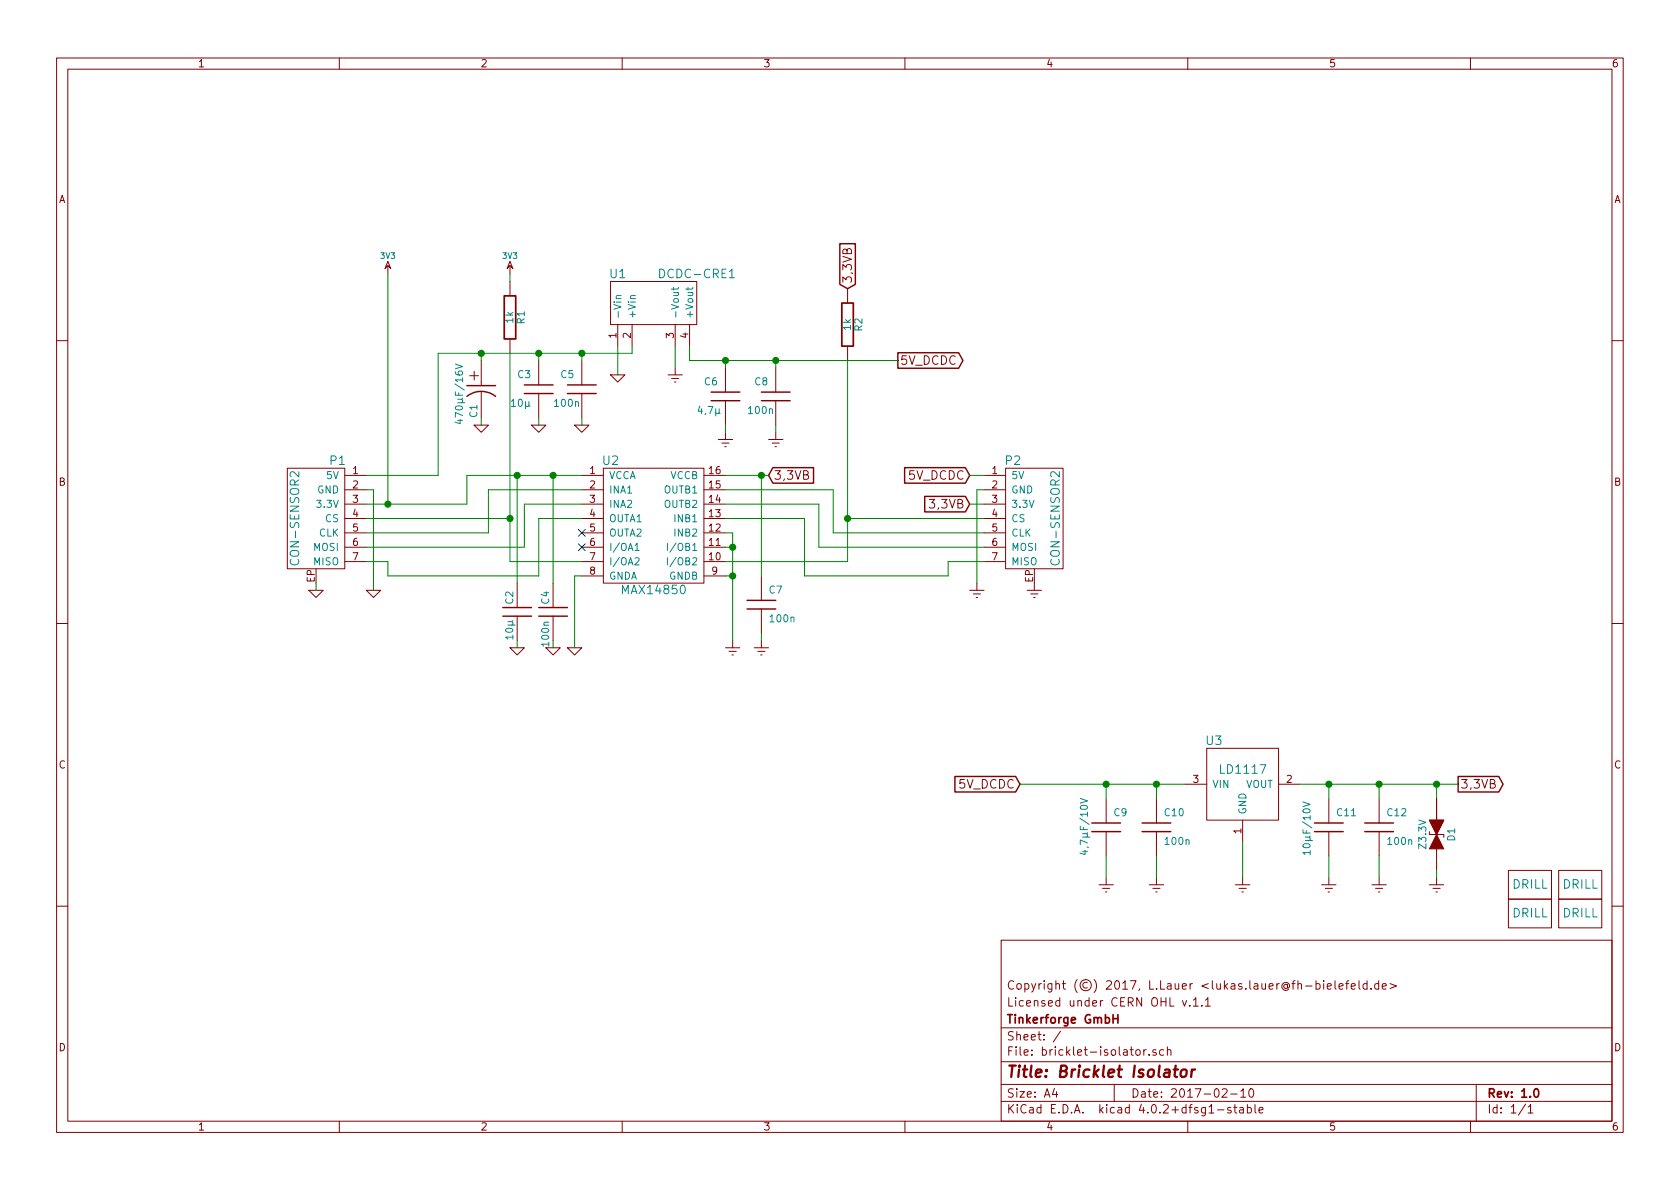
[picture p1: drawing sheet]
<svg xmlns="http://www.w3.org/2000/svg" width="297mm" height="210mm" viewBox="0 0 297 210" stroke-linecap="round" stroke-linejoin="round" font-family="sans-serif">
<g fill="none" stroke="#840000" stroke-width=".18">
<path d="M10 10.3h277v189.9h-277zM12 12.2h273v186.1h-273zM60 10.3v1.9M110 10.3v1.9M160 10.3v1.9M210 10.3v1.9M260 10.3v1.9M68.6 46.2l.5 1.3-.5-.5-.5 .5zM68.6 47v1.5M90.2 46.2l.5 1.3-.5-.5-.5 .5zM90.2 47v1.5M90.2 49.8v2.5"/>
<path d="M90.2 59.9v2.6M107.9 49.8h15.3v7.6h-15.3zM109.2 57.4v3.8M111.8 57.4v3.8M119.4 57.4v3.8M121.9 57.4v3.8M149.9 51v2.6M10 60.2h2M83.8 75.2h2.6l-1.3 1.2zM85.1 63.7v3.9M85.1 69.3v4.6M94 75.2h2.5l-1.3 1.2z"/>
<path d="M95.2 63.7v4.4M95.2 69.6v4.3M101.6 75.2h2.5l-1.2 1.2zM102.9 63.7v4.4M102.9 69.6v4.3M107.9 66.3h2.6l-1.3 1.3zM118.1 66.3h2.5M118.7 66.9h1.3M119.3 67.6h.2M119.4 65v1.3M127 77.7h2.5M127.6 78.4h1.3"/>
<path d="M128.1 79h.3M128.3 65v4.3M128.3 70.9v4.3M128.3 76.4v1.3M135.9 77.7h2.5M136.5 78.4h1.3M137 79h.3M137.2 65v4.3M137.2 70.9v4.3M137.2 76.4v1.3M149.9 61.2v2.5M285 60.2h2"/>
<path d="M50.8 82.8h10.2v17.8h-10.2zM61 84.1h3.8M61 86.6h3.8M61 89.1h3.8M61 91.7h3.8M61 94.2h3.8M61 96.8h3.8M61 99.3h3.8M102.9 84.1h3.8M102.9 86.6h3.8M102.9 89.1h3.8M102.9 91.7h3.8"/>
<path d="M102.9 94.2h3.8M102.9 96.8h3.8M102.9 99.3h3.8M106.7 82.8h17.8v20.3h-17.8zM124.5 84.1h3.8M124.5 86.6h3.8M124.5 89.1h3.8M124.5 91.7h3.8M124.5 94.2h3.8M124.5 96.8h3.8M124.5 99.3h3.8M174 84.1h3.8"/>
<path d="M174 86.6h3.8M174 89.1h3.8M174 91.7h3.8M174 94.2h3.8M174 96.8h3.8M174 99.3h3.8M177.8 82.8h10.2v17.8h-10.2zM10 110.3h2M54.6 104.4h2.5l-1.2 1.3zM64.8 104.4h2.5l-1.3 1.3zM90.2 114.5h2.5l-1.3 1.3zM91.4 103.1v4.3"/>
<path d="M91.4 109v4.3M96.5 114.5h2.6l-1.3 1.3zM97.8 103.1v4.3M97.8 109v4.3M100.3 114.5h2.6l-1.3 1.3zM102.9 101.8h3.8M124.5 101.8h3.8M128.3 114.5h2.5M128.9 115.2h1.3M129.4 115.8h.3M129.5 113.3v1.2M133.3 114.5h2.6"/>
<path d="M134 115.2h1.3M134.5 115.8h.2M134.6 101.8v4.4M134.6 107.7v4.3M134.6 113.3v1.2M171.4 104.4h2.6M172.1 105h1.3M172.6 105.7h.2M172.7 103.1v1.3M181.6 104.4h2.5M182.2 105h1.3M182.8 105.7h.2"/>
<path d="M182.9 103.1v1.3M285 110.3h2M209.5 138.7h3.9M213.4 132.3h12.7v12.7h-12.7zM226.1 138.7h3.8M194.3 156.5h2.5M194.9 157.1h1.3M195.5 157.7h.2M195.6 141.2v4.3M195.6 147.1v4.3M195.6 155.2v1.3M203.2 156.5h2.5"/>
<path d="M203.8 157.1h1.3M204.3 157.7h.3M204.5 141.2v4.3M204.5 147.1v4.3M204.5 155.2v1.3M218.4 156.5h2.6M219.1 157.1h1.2M219.6 157.7h.2M219.7 145v3.8M219.7 155.2v1.3M233.7 156.5h2.5M234.3 157.1h1.3"/>
<path d="M234.8 157.7h.3M234.9 141.2v4.3M234.9 147.1v4.3M234.9 155.2v1.3M242.6 156.5h2.5M243.2 157.1h1.3M243.7 157.7h.3M243.8 141.2v4.3M243.8 147.1v4.3M243.8 155.2v1.3M252.7 156.5h2.6M252.7 147.6h2.6v.5"/>
<path d="M253.4 157.1h1.2M253.9 157.7h.2M254 141.2v3.8M254 150.1v3.8M254 155.2v1.3M266.7 159h7.6v5.1h-7.6zM266.7 153.9h7.6v5.1h-7.6zM275.6 159h7.6v5.1h-7.6zM275.6 153.9h7.6v5.1h-7.6zM10 160.2h2M177 166.3h108v32h-108zM209.1 176.9l.3 1 .4-1"/>
<path d="M210.4 177.8v.1M211 176.9l.4-.5v1.5M211 177.9h.9M212.5 177.8v.1M213.1 176.9l.5-.5v1.5M213.1 177.9h.9M232.7 174l.4-.1 .3 .3-.1 .6h-.6M234 173.4v.2M234 173.9v1M234.7 174.4l.7-.1-.1-.3-.4-.1-.2 .2v.7h.6M236 173.4v1.3l.2 .2M236.8 174.4l.7-.1-.1-.3-.4-.1-.2 .2v.7h.6"/>
<path d="M237.9 173.9h.6M238.5 173.4l-.4 .3v1.2M238.9 174.4l.7-.1v-.3l-.5-.1-.2 .2 .1 .7h.6M240.3 173.4v1.3l.2 .2M241.7 174l-.4-.1-.3 .3 .1 .6 .2 .1 .4-.1M241.7 173.4v1.5M242.4 174.8v.1M243.8 174l-.5-.1-.2 .3v.6l.2 .1 .5-.1M243.8 173.4v1.5M244.4 174.4l.7-.1v-.3l-.5-.1-.2 .2 .1 .7h.6M245.8 173.9l1.1 .5-1.1 .4M285 160.2h2"/>
<path d="M60 198.3v1.9M110 198.3v1.9M160 198.3v1.9M177 194.8h108M177 191.8h108M177 187.8h108M177 181.8h108M186.4 192.5l-.3 1h.9M186.8 193v1M187.5 182.3l-1.3 2M197 191.8v3M200.9 185.7l.2-.1 .4 .1 .1 .6-.1 .2-.4 .1-.2-.1z"/>
<path d="M202.2 185.6v1M202.7 185.6l-.5 .3M203.2 186.5v.1M204.4 185.7a.37 .37 0 0 0-.6 .1l.1 .2 .5 .2 .1 .1-.3 .3-.4-.1M205.7 185.7l-.4-.1-.3 .3 .1 .6 .2 .1 .4-.1M206.4 185.7l.2-.1 .4 .1v.9M206.4 185.1v1.5M210 198.3v1.9M215.3 196.3h1.1M216.1 192.7l.2-.2h.4l.3 .5-1 1h1M217.6 193.5h1.1M217.6 195.9a.37 .37 0 0 0-.6 .1l.1 .3 .5 .1 .1 .1-.2 .3-.5-.1"/>
<path d="M218.1 195.8h.6M218.3 195.3v1.3l.4 .2M219.2 195.9h.6v.9M219.4 193l.4-.5v1.5M219.4 194h.8M219.8 196.2l-.4 .1-.3 .2 .3 .3 .4-.1M220.5 195.9l.5-.1 .3 .3-.2 .6h-.6M220.5 195.3v1.5M221 192.7l.2-.2a.81 .81 0 0 1 .5 .6 .81 .81 0 0 1-.2 .8l-.2 .1a.79 .79 0 0 1-.3-1.3zM221.9 195.3v1.3l.2 .2M222.6 196.3l.7-.1v-.3l-.5-.1-.2 .2 .1 .7h.6M260 198.3v1.9"/>
<path d="M261 191.8v6.5M269.7 195.2l-1.2 2M270.2 195.8l.4-.5v1.5M270.2 196.8h.8"/>
</g>
<path d="M89.2 52.3h2v7.6h-2zM148.8 53.6h2.1v7.6h-2.1zM197.7 179.4v1.5M196.8 180.1h.9M271.3 192.7l.3-.2a.81 .81 0 0 1 .5 .6 .81 .81 0 0 1-.2 .8l-.2 .1a.79 .79 0 0 1-.4-1.3z" fill="none" stroke="#840000" stroke-width=".3"/>
<path d="M207.5 189.1h.8M207.9 188.4l-.2 1.8v.1l.4 .1M208.9 189.3a.51 .51 0 0 1 .5-.2 .51 .51 0 0 1 .4 .4v.6a.54 .54 0 0 1-.6 .4 .54 .54 0 0 1-.5-.4zM210.7 189.1l-.1 1.3M211.3 189.1a.54 .54 0 0 0-.6 .4" fill="none" stroke="#840000" stroke-width=".41"/>
<g fill="none" stroke="#008484" stroke-width=".18">
<path d="M109.8 52.3h-.8l-.1 .3 .2 .2M112.3 52.3h-.7l-.1 .3 .1 .2M119.1 50.8v.5M120 50.8l-.2 .3h-1.1M121.6 50.8v.5M122.5 50.8l-.2 .3h-1.1M129 49.1h.8M80.5 64.4l1.3 .4-1.3 .4M81.4 74.2v.7l-1-.3M112.3 96.4l.3-.3v1.3M112.3 98.7l.5-.1 .2 .1v.3l-.8 .9h.8M112.3 97.4h.7"/>
<path d="M118 96.1v1.3M118 98.6v1.3M191 141.2l1.3 .4-1.3 .4M191.8 150.4v.7l-.9-.3M230.4 141.8l1.2 .4-1.2 .4M231.6 150.8h-1.2l.3 .3M231.6 150.4v.7"/>
</g>
<g fill="none" stroke="#840000" stroke-width=".25">
<path d="M148.5 43.1h2.7v7.2l-1.3 .7-1.4-.7zM82.5 70.1a4.1 4.1 0 0 1 5.1 0M82.5 68.2h5.1M92.7 69.6h5.1M92.7 68.1h5.1M100.3 69.6h5.1M100.3 68.1h5.1M125.7 70.9h5.1M125.7 69.3h5.1M134.6 70.9h5.1M134.6 69.3h5.1M158.7 62.4h10.8l.8 1.3-.8 1.4h-10.8z"/>
<path d="M136.7 82.7h7.1v2.7h-7.1l-.8-1.3zM159.9 82.7h10.8l.7 1.4-.7 1.3h-10.8zM163.5 87.8h7.2l.7 1.3-.7 1.4h-7.2zM88.9 109h5.1M88.9 107.4h5.1M95.2 109h5.1M95.2 107.4h5.1M132.1 107.7h5.1M132.1 106.2h5.1M168.8 137.3h10.8l.7 1.4-.7 1.3h-10.8zM257.8 137.3h7.2l.8 1.4-.8 1.3h-7.2zM193 147.1h5.1"/>
<path d="M193 145.5h5.1M201.9 147.1h5.1M201.9 145.5h5.1M232.4 147.1h5.1M232.4 145.5h5.1M241.3 147.1h5.1M241.3 145.5h5.1"/>
</g>
<path d="M102.3 96.2l1.2 1.2M102.3 93.6l1.2 1.2M103.5 96.2l-1.2 1.2M103.5 93.6l-1.2 1.2" fill="none" stroke="#000084" stroke-width=".18"/>
<g fill="none" stroke="#008400" stroke-width=".18">
<path d="M68.6 48.5v40.6M90.2 48.5v1.3M85.1 62.5v1.2M85.1 73.9v1.3M90.2 62.5v36.8h12.7M95.2 62.5v1.2M95.2 73.9v1.3M102.9 62.5v1.2M102.9 73.9v1.3M109.2 61.2v5.1M111.8 61.2v1.3h-34.3v21.6h-12.7M119.4 61.2v3.8"/>
<path d="M121.9 61.2v2.5h36.8M128.3 63.7v1.3M128.3 75.2v1.2M137.2 63.7v1.3M137.2 75.2v1.2M149.9 63.7v35.6h-21.6M64.8 86.6h1.2v17.8M64.8 91.7h25.4M91.4 84.1v19M97.8 84.1v19M102.9 84.1h-20.4v5h-17.7M102.9 89.1h-10.2v7.7h-27.9"/>
<path d="M102.9 86.6h-16.5v7.6h-21.6M102.9 91.7h-7.7v10.1h-26.6v-2.5h-3.8M128.3 89.1h16.5v7.7h29.2M128.3 84.1h7.6M128.3 86.6h19v7.6h26.7M128.3 91.7h13.9v10.1h25.4v-2.5h6.4M128.3 94.2h1.2v19.1M128.3 96.8h1.2M134.6 84.1v17.7M149.9 91.7h24.1M171.4 89.1h2.6M171.4 84.1h2.6"/>
<path d="M174 86.6h-1.3v16.5M55.9 103.1v1.3M91.4 113.3v1.2M97.8 113.3v1.2M102.9 101.8h-1.3v12.7M128.3 101.8h1.2M134.6 112v1.3M180.3 138.7h29.2M195.6 138.7v2.5M204.5 138.7v2.5M229.9 138.7h27.9M234.9 138.7v2.5"/>
<path d="M243.8 138.7v2.5M254 138.7v2.5M195.6 151.4v3.8M204.5 151.4v3.8M219.7 148.8v6.4M234.9 151.4v3.8M243.8 151.4v3.8M254 153.9v1.3"/>
</g>
<g fill="#008400" stroke="#008400" stroke-width=".25">
<circle cx="204.5" cy="138.7" r=".51"/>
<circle cx="195.6" cy="138.7" r=".51"/>
<circle cx="243.8" cy="138.7" r=".51"/>
<circle cx="235" cy="138.7" r=".51"/>
<circle cx="90.2" cy="91.7" r=".51"/>
<circle cx="129.5" cy="101.8" r=".51"/>
<circle cx="129.5" cy="96.8" r=".51"/>
<circle cx="134.6" cy="84.1" r=".51"/>
<circle cx="97.8" cy="84.1" r=".51"/>
<circle cx="85.1" cy="62.5" r=".51"/>
<circle cx="95.3" cy="62.5" r=".51"/>
<circle cx="102.9" cy="62.5" r=".51"/>
<circle cx="149.9" cy="91.7" r=".51"/>
<circle cx="128.3" cy="63.7" r=".51"/>
<circle cx="137.2" cy="63.7" r=".51"/>
<circle cx="91.4" cy="84.1" r=".51"/>
<circle cx="254" cy="138.7" r=".51"/>
<circle cx="68.6" cy="89.1" r=".51"/>
</g>
<g fill="#840000" stroke="#840000" stroke-width=".18">
<path d="M252.7 145h2.6l-1.3 2.6z"/>
<path d="M254 147.6l1.3 2.5h-2.6z"/>
</g>
<g font-size="2.8" fill="#840000">
<text x="83" y="67.3">+</text>
<text x="178" y="190.5">Title: Bricklet Isolator</text>
</g>
<g font-size="2.1" fill="#008484">
<text x="107.9" y="49.2">U1</text>
<text x="116.9" y="49.2">DCDC-CRE1</text>
<text x="58.4" y="82.2">P1</text>
<text x="106.6" y="82.2">U2</text>
<text x="177.8" y="82.2">P2</text>
<text x="52.9" y="99.4" transform="rotate(-90 52.9 99.4)">CON-SENSOR2</text>
<text x="187.4" y="99.4" transform="rotate(-90 187.4 99.4)">CON-SENSOR2</text>
<text x="110.3" y="105.1">MAX14850</text>
<text x="213.3" y="131.7">U3</text>
<text x="216" y="136.8">LD1117</text>
<text x="267.4" y="157.1">DRILL</text>
<text x="276.3" y="157.1">DRILL</text>
<text x="267.4" y="162.2">DRILL</text>
<text x="276.3" y="162.2">DRILL</text>
</g>
<g font-size="2.1" fill="#840000">
<text x="150.6" y="50.1" transform="rotate(-90 150.6 50.1)">3,3VB</text>
<text x="159.2" y="64.5">5V_DCDC</text>
<text x="136.8" y="84.8">3,3VB</text>
<text x="160.6" y="84.8">5V_DCDC</text>
<text x="164.6" y="89.9">3,3VB</text>
<text x="169.5" y="139.4">5V_DCDC</text>
<text x="258.2" y="139.4">3,3VB</text>
<text x="178" y="178">Licensed under CERN OHL v.1.1</text>
<text x="178" y="175">Copyright (©) 2017, L.Lauer &lt;lukas.lauer@fh-bielefeld.de&gt;</text>
<text x="178" y="184">Sheet: /</text>
<text x="178" y="181">Tinkerforge GmbH</text>
<text x="178" y="186.7">File: bricklet-isolator.sch</text>
<text x="178" y="196.9">KiCad E.D.A. kicad 4.0.2+dfsg1-stable</text>
<text x="178" y="194.1">Size: A4</text>
<text x="200" y="194.1">Date: 2017-02-10</text>
<text x="263" y="194.1">Rev: 1.0</text>
<text x="263" y="196.9">Id: 1/1</text>
</g>
<g font-size="1.8" fill="#840000">
<text x="35" y="11.9">1</text>
<text x="85" y="11.9">2</text>
<text x="135" y="11.9">3</text>
<text x="185" y="11.9">4</text>
<text x="235" y="11.9">5</text>
<text x="285" y="11.9">6</text>
<text x="10.4" y="35.9">A</text>
<text x="285.4" y="35.9">A</text>
<text x="109" y="59.8" transform="rotate(-90 109 59.8)">1</text>
<text x="111.5" y="59.8" transform="rotate(-90 111.5 59.8)">2</text>
<text x="119.1" y="59.8" transform="rotate(-90 119.1 59.8)">3</text>
<text x="121.7" y="59.8" transform="rotate(-90 121.7 59.8)">4</text>
<text x="62.4" y="83.8">1</text>
<text x="104.3" y="83.8">1</text>
<text x="125.4" y="83.8">16</text>
<text x="175.4" y="83.8">1</text>
<text x="10.4" y="85.9">B</text>
<text x="62.4" y="86.4">2</text>
<text x="62.4" y="88.9">3</text>
<text x="104.3" y="86.4">2</text>
<text x="104.3" y="88.9">3</text>
<text x="125.4" y="88.9">14</text>
<text x="125.4" y="86.4">15</text>
<text x="175.4" y="86.4">2</text>
<text x="175.4" y="88.9">3</text>
<text x="285.4" y="85.9">B</text>
<text x="62.4" y="91.4">4</text>
<text x="62.4" y="94">5</text>
<text x="104.3" y="91.4">4</text>
<text x="104.3" y="94">5</text>
<text x="125.4" y="94">12</text>
<text x="125.4" y="91.4">13</text>
<text x="175.4" y="91.4">4</text>
<text x="175.4" y="94">5</text>
<text x="62.4" y="96.5">6</text>
<text x="62.4" y="99.1">7</text>
<text x="104.3" y="96.5">6</text>
<text x="104.3" y="99.1">7</text>
<text x="104.3" y="101.6">8</text>
<text x="125.4" y="99.1">10</text>
<text x="125.4" y="96.5">11</text>
<text x="125.9" y="101.6">9</text>
<text x="175.4" y="96.5">6</text>
<text x="175.4" y="99.1">7</text>
<text x="55.6" y="103" transform="rotate(-90 55.6 103)">EP</text>
<text x="182.6" y="103" transform="rotate(-90 182.6 103)">EP</text>
<text x="10.4" y="135.9">C</text>
<text x="285.4" y="135.9">C</text>
<text x="211" y="138.4">3</text>
<text x="227.5" y="138.4">2</text>
<text x="219.5" y="147.4" transform="rotate(-90 219.5 147.4)">1</text>
<text x="10.4" y="185.9">D</text>
<text x="285.4" y="185.9">D</text>
<text x="35" y="199.9">1</text>
<text x="85" y="199.9">2</text>
<text x="135" y="199.9">3</text>
<text x="185" y="199.9">4</text>
<text x="235" y="199.9">5</text>
<text x="285" y="199.9">6</text>
</g>
<g font-size="1.8" fill="#008484">
<text x="90.7" y="57.1" transform="rotate(-90 90.7 57.1)">1k</text>
<text x="92.8" y="57.2" transform="rotate(-90 92.8 57.2)">R1</text>
<text x="109.9" y="56.4" transform="rotate(-90 109.9 56.4)">-Vin</text>
<text x="112.4" y="56.4" transform="rotate(-90 112.4 56.4)">+Vin</text>
<text x="120" y="56.4" transform="rotate(-90 120 56.4)">-Vout</text>
<text x="122.6" y="56.4" transform="rotate(-90 122.6 56.4)">+Vout</text>
<text x="150.4" y="58.4" transform="rotate(-90 150.4 58.4)">1k</text>
<text x="152.5" y="58.5" transform="rotate(-90 152.5 58.5)">R2</text>
<text x="90.5" y="71.9">10µ</text>
<text x="91.6" y="66.8">C3</text>
<text x="98.2" y="71.9">100n</text>
<text x="99.2" y="66.8">C5</text>
<text x="124.6" y="68.1">C6</text>
<text x="133.5" y="68.1">C8</text>
<text x="81.8" y="74.1" transform="rotate(-90 81.8 74.1)">470µF/16V</text>
<text x="84.4" y="73.8" transform="rotate(-90 84.4 73.8)">C1</text>
<text x="123.6" y="73.2">4,7µ</text>
<text x="132.5" y="73.2">100n</text>
<text x="56" y="87.2">GND</text>
<text x="56.3" y="89.8">3.3V</text>
<text x="57.8" y="84.7">5V</text>
<text x="107.7" y="84.7">VCCA</text>
<text x="107.7" y="87.2">INA1</text>
<text x="107.7" y="89.8">INA2</text>
<text x="117.4" y="89.8">OUTB2</text>
<text x="117.4" y="87.2">OUTB1</text>
<text x="118.4" y="84.7">VCCB</text>
<text x="178.8" y="84.7">5V</text>
<text x="178.8" y="87.2">GND</text>
<text x="178.8" y="89.8">3.3V</text>
<text x="56.3" y="94.9">CLK</text>
<text x="57.5" y="92.3">CS</text>
<text x="107.7" y="92.3">OUTA1</text>
<text x="107.7" y="94.9">OUTA2</text>
<text x="119.4" y="94.9">INB2</text>
<text x="119.4" y="92.3">INB1</text>
<text x="178.8" y="92.3">CS</text>
<text x="178.8" y="94.9">CLK</text>
<text x="55.4" y="97.4">MOSI</text>
<text x="55.4" y="99.9">MISO</text>
<text x="107.7" y="97.4">I/OA1</text>
<text x="107.7" y="99.9">I/OA2</text>
<text x="118.8" y="99.9">I/OB2</text>
<text x="118.8" y="97.4">I/OB1</text>
<text x="178.8" y="97.4">MOSI</text>
<text x="178.8" y="99.9">MISO</text>
<text x="90.7" y="106.8" transform="rotate(-90 90.7 106.8)">C2</text>
<text x="97.1" y="106.8" transform="rotate(-90 97.1 106.8)">C4</text>
<text x="107.7" y="102.5">GNDA</text>
<text x="118.2" y="102.5">GNDB</text>
<text x="136" y="104.9">C7</text>
<text x="90.7" y="112.9" transform="rotate(-90 90.7 112.9)">10µ</text>
<text x="136.3" y="110">100n</text>
<text x="97.1" y="114.1" transform="rotate(-90 97.1 114.1)">100n</text>
<text x="214.4" y="139.3">VIN</text>
<text x="220.1" y="139.3">VOUT</text>
<text x="197" y="144.3">C9</text>
<text x="206" y="144.3">C10</text>
<text x="206.1" y="149.4">100n</text>
<text x="220.3" y="144" transform="rotate(-90 220.3 144)">GND</text>
<text x="236.4" y="144.3">C11</text>
<text x="245.3" y="144.3">C12</text>
<text x="245.5" y="149.4">100n</text>
<text x="252.2" y="149.9" transform="rotate(-90 252.2 149.9)">Z3.3V</text>
<text x="257.3" y="148.7" transform="rotate(-90 257.3 148.7)">D1</text>
<text x="192.3" y="150.3" transform="rotate(-90 192.3 150.3)">4,7µF/10V</text>
<text x="231.7" y="150.4" transform="rotate(-90 231.7 150.4)">10µF/10V</text>
</g>
<g font-size="1.4" fill="#008484">
<text x="67.3" y="45.8">3V3</text>
<text x="88.9" y="45.8">3V3</text>
</g>
</svg>
